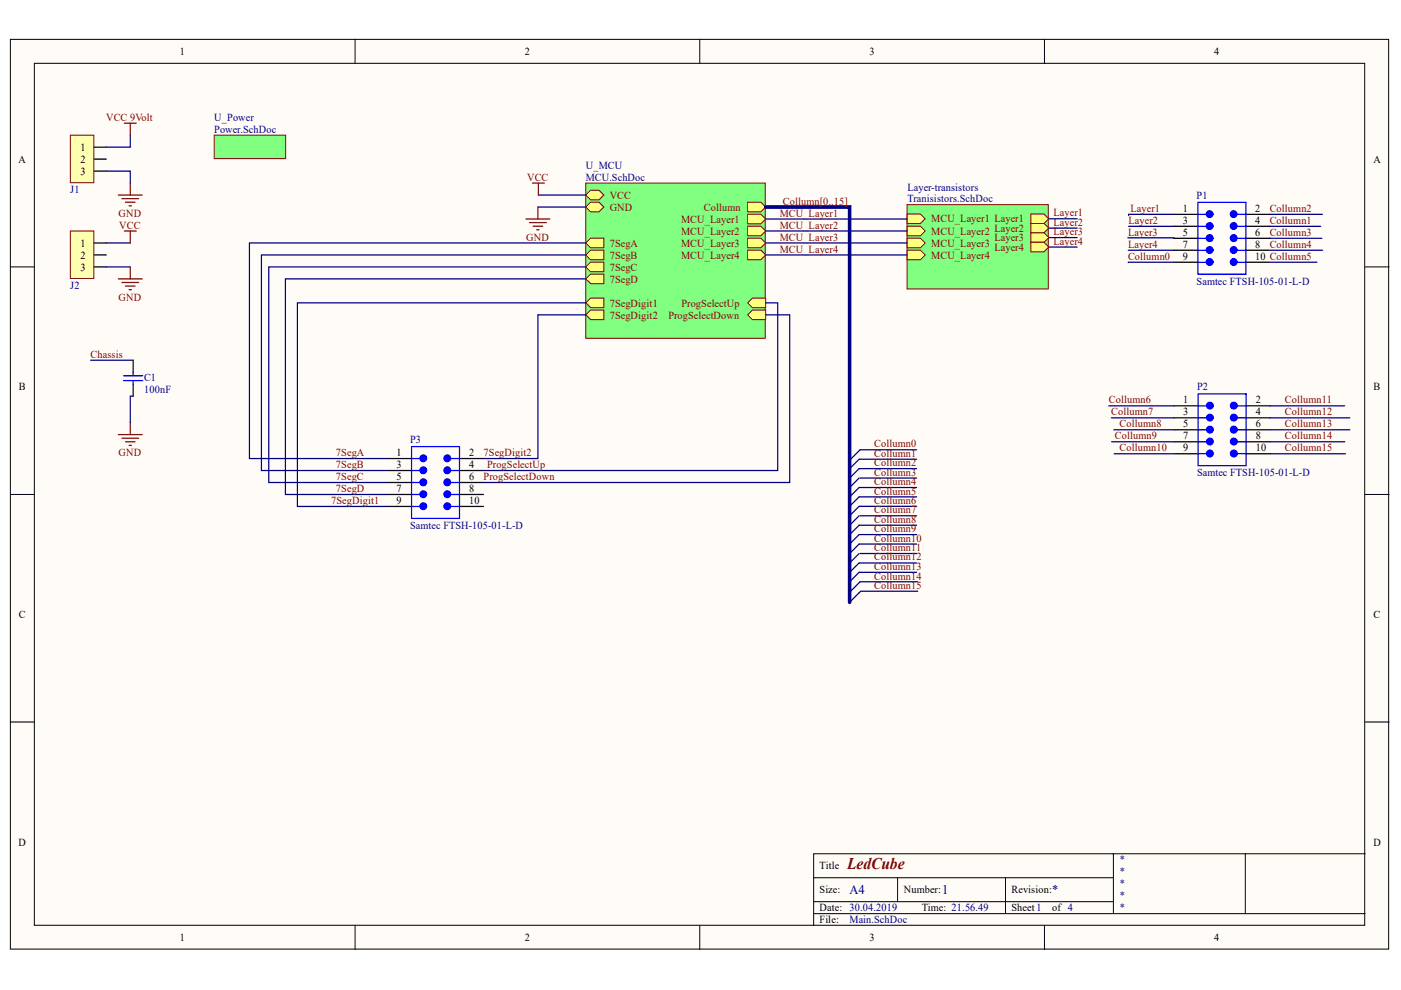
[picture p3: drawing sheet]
<svg xmlns="http://www.w3.org/2000/svg" width="297mm" height="210mm" viewBox="0 0 297 210" stroke-linecap="round" stroke-linejoin="round" font-family="sans-serif">
<g fill="#fffcf8" stroke="#000" stroke-width=".21">
<path d="M2.2 8.3h292.2v192.9h-292.2z"/>
<path d="M7.3 13.4h282v182.8h-282z"/>
</g>
<g fill="none" stroke="#000" stroke-width=".21">
<path d="M75.3 8.3v5.1M148.4 8.3v5.1M221.4 8.3v5.1M2.2 56.6h5.1M289.4 56.6h5.1M2.2 104.8h5.1M289.4 104.8h5.1M2.2 153.1h5.1M289.4 153.1h5.1M75.3 196.3v5M148.4 196.3v5M172.5 186.1h63.6"/>
<path d="M172.5 193.7h116.9M172.5 191.2h63.6M190.3 186.1v5.1M213.2 186.1v7.6M221.4 196.3v5M236.1 181v12.7M264 181h-91.5v15.3M289.4 181h-25.4v12.7"/>
</g>
<path d="M124.2 38.8h38v32.9h-38z" fill="#80ff80" stroke="#800000" stroke-width=".21"/>
<g fill="#ffff80" stroke="#800000" stroke-width=".21">
<path d="M124.2 43.9l1-1h1.8l1 1-1 1h-1.8z" fill-rule="evenodd"/>
<path d="M124.2 41.4l1-1.1h1.8l1 1.1-1 1h-1.8z" fill-rule="evenodd"/>
<path d="M158.5 42.9h2.8l1 1-1 1h-2.8z" fill-rule="evenodd"/>
<path d="M158.5 45.4h2.8l1 1-1 1.1h-2.8z" fill-rule="evenodd"/>
<path d="M124.2 59.1l1-1h2.8v2h-2.8z" fill-rule="evenodd"/>
<path d="M124.2 56.6l1-1h2.8v2h-2.8z" fill-rule="evenodd"/>
<path d="M158.5 53h2.8l1 1.1-1 1h-2.8z" fill-rule="evenodd"/>
<path d="M124.2 64.2l1-1h2.8v2h-2.8z" fill-rule="evenodd"/>
<path d="M124.2 66.8l1-1.1h2.8v2.1h-2.8z" fill-rule="evenodd"/>
<path d="M158.5 64.2l1-1h2.8v2h-2.8z" fill-rule="evenodd"/>
<path d="M158.5 66.8l1-1.1h2.8v2.1h-2.8z" fill-rule="evenodd"/>
<path d="M124.2 51.5l1-1h2.8v2h-2.8z" fill-rule="evenodd"/>
<path d="M124.2 54.1l1-1.1h2.8v2.1h-2.8z" fill-rule="evenodd"/>
<path d="M158.5 48h2.8l1 1-1 1h-2.8z" fill-rule="evenodd"/>
<path d="M158.5 50.5h2.8l1 1-1 1h-2.8z" fill-rule="evenodd"/>
</g>
<path d="M45.4 28.7h15.2v4.9h-15.2z" fill="#80ff80" stroke="#800000" stroke-width=".21"/>
<path d="M14.9 28.7h5v10h-5z" fill="#ffffb0" stroke="#800000" stroke-width=".21"/>
<g fill="none" stroke="#000" stroke-width=".26">
<path d="M20 31.2h2.5M20 33.7h2.5M20 36.3h2.5M248.9 45.4h5.1M248.9 48h5.1M248.9 50.5h5.1M248.9 53.1h5.1M248.9 55.6h5.1M264.2 45.4h5M264.2 48h5M264.2 50.5h5M264.2 53.1h5"/>
<path d="M264.2 55.6h5M82.2 97.2h5.1M82.2 99.8h5.1M97.4 97.2h5.1M97.4 99.8h5.1M248.9 86h5.1M248.9 88.6h5.1M248.9 91.1h5.1M248.9 93.7h5.1M248.9 96.2h5.1M264.2 86h5.1M264.2 88.6h5.1"/>
<path d="M264.2 91.1h5.1M264.2 93.7h5.1M264.2 96.2h5.1M82.2 102.3h5.1M82.2 104.8h5.1M82.2 107.4h5.1M97.4 102.3h5.1M97.4 104.8h5.1M97.4 107.4h5.1"/>
</g>
<path d="M26.3 26.1h2.6M27.6 26.1v2.6M27.6 38.8v2.6M25.1 41.4h5.1M25.8 42.1h3.6M26.6 42.9h2M27.4 43.6h.5M111.5 46.4h5.1M112.3 47.2h3.5M113 48h2.1M113.8 48.7h.5M114 43.9v2.5" fill="none" stroke="#800000" stroke-width=".26"/>
<path d="M22.5 36.3h5.1v2.5M27.6 28.7v2.5h-5.1M114 43.9h10.2M114.1 41.4h10.1M124.2 51.5h-71.3v45.7h29.3M124.2 54.1h-68.8v45.7h26.8M124.2 56.6h-67.2v45.7h25.2M124.2 59.1h-63.7v45.7h21.7M124.2 64.2h-61.1v43.2h19.1M124.2 66.8h-10.2v30.4h-11.5M162.3 64.2h2.6v35.6h-62.4M162.3 66.8h5.1v35.5h-64.9" fill="none" stroke="#000080" stroke-width=".26"/>
<g fill="none" stroke="#00f" stroke-width=".26">
<path d="M254 42.9h10.2v15.2h-10.2zM254 48h1.8M254 45.4h1.8M254 53.1h1.8M254 50.5h1.8M254 55.6h1.8M262.4 48h1.8M262.4 45.4h1.8M262.4 53.1h1.8M262.4 50.5h1.8M262.4 55.6h1.8M87.3 94.7h10.1v15.2h-10.1z"/>
<path d="M87.3 99.8h1.7M87.3 97.2h1.7M95.6 99.8h1.8M95.6 97.2h1.8M254 83.5h10.2v15.2h-10.2zM254 88.6h1.8M254 86h1.8M254 93.7h1.8M254 91.1h1.8M254 96.2h1.8M262.4 88.6h1.8M262.4 86h1.8"/>
<path d="M262.4 93.7h1.8M262.4 91.1h1.8M262.4 96.2h1.8M87.3 104.8h1.7M87.3 102.3h1.7M87.3 107.4h1.7M95.6 104.8h1.8M95.6 102.3h1.8M95.6 107.4h1.8"/>
</g>
<g fill="#00f" stroke="#00f" stroke-width=".26">
<circle cx="89.7" cy="99.7" r=".71"/>
<circle cx="94.8" cy="99.7" r=".71"/>
<circle cx="89.7" cy="97.2" r=".71"/>
<circle cx="94.8" cy="97.2" r=".71"/>
<circle cx="89.7" cy="104.8" r=".71"/>
<circle cx="94.8" cy="104.8" r=".71"/>
<circle cx="89.7" cy="102.3" r=".72"/>
<circle cx="94.8" cy="102.3" r=".72"/>
<circle cx="89.7" cy="107.3" r=".71"/>
<circle cx="94.8" cy="107.3" r=".71"/>
<circle cx="256.5" cy="47.9" r=".72"/>
<circle cx="261.6" cy="47.9" r=".71"/>
<circle cx="256.5" cy="45.4" r=".72"/>
<circle cx="261.6" cy="45.4" r=".71"/>
<circle cx="256.5" cy="53" r=".72"/>
<circle cx="261.6" cy="53" r=".71"/>
<circle cx="256.5" cy="50.5" r=".72"/>
<circle cx="261.6" cy="50.5" r=".72"/>
<circle cx="256.5" cy="55.5" r=".72"/>
<circle cx="261.6" cy="55.6" r=".71"/>
<circle cx="256.5" cy="88.5" r=".71"/>
<circle cx="261.6" cy="88.5" r=".72"/>
<circle cx="256.5" cy="86" r=".71"/>
<circle cx="261.6" cy="86" r=".72"/>
<circle cx="256.5" cy="93.6" r=".71"/>
<circle cx="261.6" cy="93.6" r=".72"/>
<circle cx="256.5" cy="91.1" r=".72"/>
<circle cx="261.6" cy="91.1" r=".72"/>
<circle cx="256.5" cy="96.2" r=".71"/>
<circle cx="261.6" cy="96.2" r=".72"/>
</g>
<path d="M14.9 49h5v10h-5z" fill="#ffffb0" stroke="#800000" stroke-width=".21"/>
<path d="M20 51.5h2.5M20 54.1h2.5M20 56.6h2.5" fill="none" stroke="#000" stroke-width=".26"/>
<path d="M22.5 51.5h5.1M22.5 56.6h5.1" fill="none" stroke="#000080" stroke-width=".26"/>
<path d="M112.9 38.8h2.5M114.1 38.8v2.6M25.1 59.1h5.1M25.8 59.9h3.6M26.3 49h2.6M27.6 49v2.5M27.6 56.6v2.5M26.6 60.7h2M27.4 61.4h.5" fill="none" stroke="#800000" stroke-width=".26"/>
<path d="M162.3 43.9h17.8v83.8" fill="none" stroke="#000080" stroke-width=".78"/>
<path d="M192.3 43.4h30v17.9h-30z" fill="#80ff80" stroke="#800000" stroke-width=".21"/>
<g fill="#ffff80" stroke="#800000" stroke-width=".21">
<path d="M218.5 47.4h2.8l1.1 1-1.1 1h-2.8z" fill-rule="evenodd"/>
<path d="M192.3 45.4h2.8l1.1 1-1.1 1h-2.8z" fill-rule="evenodd"/>
<path d="M218.5 45.4h2.8l1.1 1-1.1 1h-2.8z" fill-rule="evenodd"/>
<path d="M192.3 48h2.8l1.1 1-1.1 1h-2.8z" fill-rule="evenodd"/>
<path d="M192.3 50.5h2.8l1.1 1-1.1 1h-2.8z" fill-rule="evenodd"/>
<path d="M218.5 49.4h2.8l1.1 1-1.1 1h-2.8z" fill-rule="evenodd"/>
<path d="M192.3 53h2.8l1.1 1.1-1.1 1h-2.8z" fill-rule="evenodd"/>
<path d="M218.5 51.4h2.8l1.1 1-1.1 1h-2.8z" fill-rule="evenodd"/>
</g>
<g fill="none" stroke="#000080" stroke-width=".26">
<path d="M162.3 49h30M162.3 51.5h30M162.3 54.1h30M192.3 46.4h-30M222.4 46.4h6M222.4 48.4h6M222.4 50.4h6M222.4 52.4h6M239.1 50.4l9.8 .1M239.2 53.1h9.7M239.3 48h9.6M248.9 45.4h-9.6v.3"/>
<path d="M248.9 55.6l-9.7 .1M269.2 53.1h11.2M269.2 45.4h11.2M269.2 48h10.8M269.2 50.5h11.1M269.2 55.6h10M19.2 76.4h9M28.2 84h-.6v5.6M194.3 99.4h-12.2l-2 2M194.3 97.4h-12.2l-2 2M194.3 95.4h-12l-2 2M235.1 86h13.8"/>
<path d="M235.6 88.6h13.3M235.7 93.7h13.2M236.1 91.1h12.8M236.2 96.2h12.7M269.3 86h15.8M269.3 88.6h16.9M269.3 91.1h16.9M269.3 93.7h15.8M269.3 96.2h16M182.1 117.4l-2 2M182.1 109.4l-2 2M182.1 101.4l-2 2"/>
<path d="M182.3 101.4h12M182.3 109.4h12M182.3 117.4h12M194.3 119.4h-12.2l-2 1.9M194.3 115.4h-12.2l-2 2M194.3 113.3h-12.2l-2 2.1M194.3 111.4h-12.2l-2 1.9M194.3 107.4h-12.2l-2 2M194.3 105.3h-12.2l-2 2.1M194.3 103.4h-12.2l-2 1.9M194.3 121.3h-12.2l-2 2.1M194.6 125.4h-12.1l-2.4 2.3"/>
<path d="M194.6 123.4h-12.3l-2 2"/>
</g>
<path d="M28.2 76.4v2.5M28.2 81.5v2.5" fill="none" stroke="#000" stroke-width=".26"/>
<path d="M26.2 79.7h4.1M28.2 78.9v.8M26.2 80.7h4.1M28.2 80.7v.8" fill="none" stroke="#00f" stroke-width=".26"/>
<path d="M25.1 92.1h5.1M25.8 92.9h3.6M26.6 93.7h2M27.4 94.4h.5M27.6 89.6v2.5" fill="none" stroke="#800000" stroke-width=".26"/>
<text font-size="3.5" fill="#800000" x="179.6" y="184.3">LedCube</text>
<g font-size="2.8" fill="#000080">
<text x="180.1" y="189.6">A4</text>
<text x="199.7" y="189.6">1</text>
<text x="223.1" y="189.6">*</text>
</g>
<g font-size="2.3">
<text x="38.2" y="11.7">1</text>
<text x="111.2" y="11.7">2</text>
<text x="184.3" y="11.7">3</text>
<text x="257.4" y="11.7">4</text>
<text x="3.9" y="34.5">A</text>
<text x="17.1" y="31.9">1</text>
<text x="17.1" y="34.5">2</text>
<text x="291.2" y="34.5">A</text>
<text x="17.1" y="37">3</text>
<text x="250.8" y="45">1</text>
<text x="250.8" y="47.5">3</text>
<text x="266.2" y="45">2</text>
<text x="266.2" y="47.5">4</text>
<text x="17.1" y="52.3">1</text>
<text x="250.8" y="50">5</text>
<text x="250.8" y="52.6">7</text>
<text x="266.2" y="50">6</text>
<text x="266.2" y="52.6">8</text>
<text x="17.1" y="54.9">2</text>
<text x="17.1" y="57.4">3</text>
<text x="250.8" y="55.1">9</text>
<text x="266.2" y="55.1">10 Collumn5</text>
<text x="4" y="82.7">B</text>
<text x="291.2" y="82.7">B</text>
<text x="250.8" y="85.5">1</text>
<text x="250.8" y="88.1">3</text>
<text x="266.2" y="85.5">2</text>
<text x="266.2" y="88.1">4</text>
<text x="250.8" y="90.6">5</text>
<text x="250.8" y="93.1">7</text>
<text x="250.8" y="95.7">9</text>
<text x="266.2" y="90.6">6</text>
<text x="266.2" y="93.1">8</text>
<text x="266.2" y="95.7">10</text>
<text x="84.1" y="96.7">1</text>
<text x="84.1" y="99.2">3</text>
<text x="84.1" y="101.8">5</text>
<text x="99.5" y="96.7">2</text>
<text x="99.5" y="99.2">4</text>
<text x="99.5" y="101.8">6</text>
<text x="84.1" y="104.4">7</text>
<text x="84.1" y="106.9">9</text>
<text x="99.5" y="104.4">8</text>
<text x="99.5" y="106.9">10</text>
<text x="4" y="131">C</text>
<text x="291.2" y="131">C</text>
<text x="3.9" y="179.3">D</text>
<text x="291.2" y="179.3">D</text>
<text x="173.8" y="184.3">Title</text>
<text x="173.8" y="189.4">Size:</text>
<text x="191.6" y="189.4">Number:</text>
<text x="214.5" y="189.4">Revision:</text>
<text x="173.8" y="193.2">Date: 30.04.2019</text>
<text x="173.8" y="195.8">File:</text>
<text x="195.4" y="193.2">Time: 21.56.49</text>
<text x="214.5" y="193.2">Sheet 1</text>
<text x="223.1" y="193.2">of 4</text>
<text x="38.2" y="199.6">1</text>
<text x="111.2" y="199.6">2</text>
<text x="184.3" y="199.6">3</text>
<text x="257.4" y="199.6">4</text>
</g>
<g font-size="2.3" fill="#800000">
<text x="22.5" y="25.6">VCC 9Volt</text>
<text x="111.8" y="38.3">VCC</text>
<text x="25.1" y="46">GND</text>
<text x="129.3" y="44.7">GND</text>
<text x="129.3" y="42.1">VCC</text>
<text x="144.4" y="47.2">MCU_Layer1</text>
<text x="149.2" y="44.7">Collumn</text>
<text x="165.3" y="46">MCU_Layer1</text>
<text x="166" y="43.4">Collumn[0..15]</text>
<text x="197.5" y="47.2">MCU_Layer1 Layer1</text>
<text x="223.3" y="45.9">Layer1</text>
<text x="223.3" y="47.8">Layer2</text>
<text x="239.2" y="47.5">Layer2</text>
<text x="239.7" y="45">Layer1</text>
<text x="269.2" y="45">Collumn2</text>
<text x="269.2" y="47.5">Collumn1</text>
<text x="25.3" y="48.5">VCC</text>
<text x="111.6" y="51.1">GND</text>
<text x="129.3" y="52.3">7SegA</text>
<text x="144.4" y="49.8">MCU_Layer2</text>
<text x="144.4" y="52.3">MCU_Layer3</text>
<text x="165.3" y="48.5">MCU_Layer2</text>
<text x="165.3" y="51.1">MCU_Layer3</text>
<text x="165.3" y="53.6">MCU_Layer4</text>
<text x="197.5" y="49.8">MCU_Layer2</text>
<text x="197.5" y="52.3">MCU_Layer3</text>
<text x="210.8" y="49.2">Layer2</text>
<text x="210.8" y="51.1">Layer3</text>
<text x="210.8" y="53.2">Layer4</text>
<text x="223.3" y="49.9">Layer3</text>
<text x="223.3" y="51.9">Layer4</text>
<text x="239.2" y="50">Layer3</text>
<text x="239.2" y="52.6">Layer4</text>
<text x="269.2" y="50">Collumn3</text>
<text x="269.2" y="52.6">Collumn4</text>
<text x="129.3" y="59.9">7SegD</text>
<text x="129.3" y="57.4">7SegC</text>
<text x="129.3" y="54.9">7SegB</text>
<text x="144.4" y="54.9">MCU_Layer4</text>
<text x="197.5" y="54.9">MCU_Layer4</text>
<text x="239.2" y="55.2">Collumn0</text>
<text x="25.1" y="63.7">GND</text>
<text x="129.3" y="65">7SegDigit1</text>
<text x="144.5" y="65">ProgSelectUp</text>
<text x="129.3" y="67.5">7SegDigit2</text>
<text x="141.7" y="67.5">ProgSelectDown</text>
<text x="19.2" y="75.9">Chassis</text>
<text x="235.1" y="85.5">Collumn6</text>
<text x="235.6" y="88.1">Collumn7</text>
<text x="272.4" y="85.5">Collumn11</text>
<text x="272.4" y="88.1">Collumn12</text>
<text x="185.4" y="94.8">Collumn0</text>
<text x="236.4" y="93.1">Collumn9</text>
<text x="237.4" y="90.6">Collumn8</text>
<text x="237.4" y="95.7">Collumn10</text>
<text x="272.4" y="90.6">Collumn13</text>
<text x="272.4" y="93.1">Collumn14</text>
<text x="272.4" y="95.7">Collumn15</text>
<text x="25.1" y="96.7">GND</text>
<text x="71.2" y="96.7">7SegA</text>
<text x="71.2" y="99.2">7SegB</text>
<text x="71.2" y="101.8">7SegC</text>
<text x="102.5" y="96.7">7SegDigit2</text>
<text x="102.5" y="101.8">ProgSelectDown</text>
<text x="103.3" y="99.2">ProgSelectUp</text>
<text x="185.4" y="96.9">Collumn1</text>
<text x="185.4" y="98.9">Collumn2</text>
<text x="185.4" y="100.8">Collumn3</text>
<text x="70.2" y="106.9">7SegDigit1</text>
<text x="71.2" y="104.4">7SegD</text>
<text x="185.4" y="102.9">Collumn4</text>
<text x="185.4" y="104.9">Collumn5</text>
<text x="185.4" y="106.8">Collumn6</text>
<text x="185.4" y="108.9">Collumn7</text>
<text x="185.4" y="110.9">Collumn8</text>
<text x="185.4" y="112.8">Collumn9</text>
<text x="185.4" y="114.9">Collumn10</text>
<text x="185.4" y="116.9">Collumn11</text>
<text x="185.4" y="118.8">Collumn12</text>
<text x="185.4" y="120.9">Collumn13</text>
<text x="185.4" y="122.9">Collumn14</text>
<text x="185.4" y="124.8">Collumn15</text>
</g>
<g font-size="2.3" fill="#000080">
<text x="45.4" y="25.6">U_Power</text>
<text x="45.4" y="28.1">Power.SchDoc</text>
<text x="124.2" y="35.8">U_MCU</text>
<text x="14.9" y="40.8">J1</text>
<text x="124.2" y="38.3">MCU.SchDoc</text>
<text x="192.4" y="40.4">Layer-transistors</text>
<text x="192.4" y="42.9">Tranisistors.SchDoc</text>
<text x="253.7" y="42.2">P1</text>
<text x="14.9" y="61.2">J2</text>
<text x="253.7" y="60.4">Samtec FTSH-105-01-L-D</text>
<text x="30.5" y="80.7">C1</text>
<text x="30.5" y="83.3">100nF</text>
<text x="253.8" y="82.7">P2</text>
<text x="87" y="93.9">P3</text>
<text x="253.8" y="101">Samtec FTSH-105-01-L-D</text>
<text x="87" y="112.2">Samtec FTSH-105-01-L-D</text>
<text x="237.3" y="183.1">*</text>
<text x="237.3" y="185.6">*</text>
<text x="237.3" y="188.1">*</text>
<text x="237.3" y="190.7">*</text>
<text x="180.1" y="195.8">Main.SchDoc</text>
<text x="237.3" y="193.2">*</text>
</g>
</svg>
